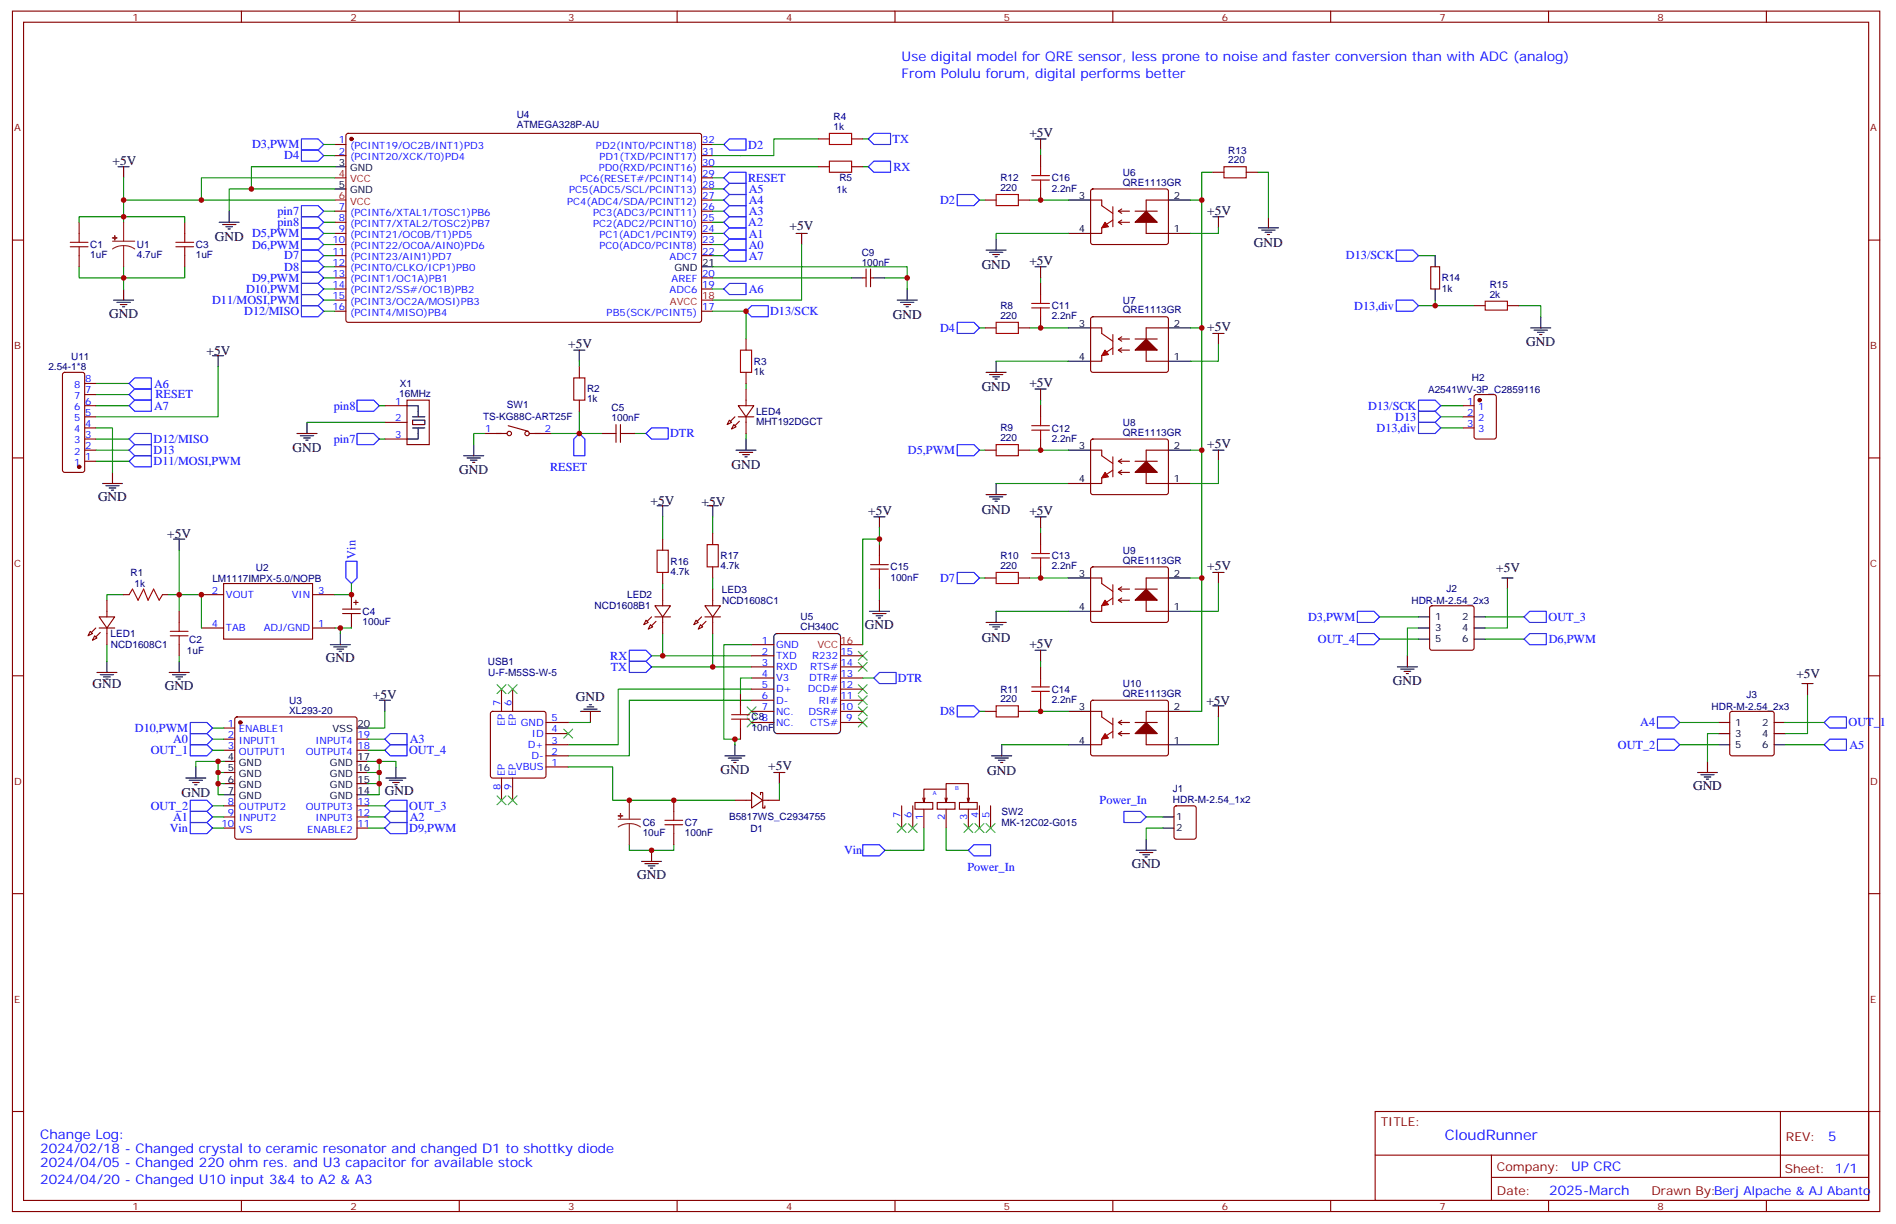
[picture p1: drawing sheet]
<svg xmlns="http://www.w3.org/2000/svg" width="602mm" height="388mm" viewBox="0 0 602 388" stroke-linecap="round" stroke-linejoin="round" font-family="sans-serif">
<g fill="none" stroke="#870000" stroke-width=".35">
<path d="M4 3.5h592.6v381h-592.6zM7.5 7.1h585.6v373.9h-585.6zM76.6 3.5v3.6M145.8 3.5v3.6M214.9 3.5v3.6M284.1 3.5v3.6M353.2 3.5v3.6M422.3 3.5v3.6M491.5 3.5v3.6M560.6 3.5v3.6M106.3 45.9h3.5M106.3 49.4h3.5"/>
<path d="M110 42.5l.5-.2 111.7 .1 .5 .6-.1 58.9-.6 .4-111.8-.1-.4-.6v-58.6zM222.7 45.9h3.5M222.7 49.4h3.5M222.7 60h3.5M222.7 56.4h3.5M222.7 52.9h3.5M259.7 52.9h3.5M259.7 44.1h3.5M270.3 52.9h3.5M270.3 44.1h3.5M330.3 49.4v3.5M330.3 60v3.5"/>
<path d="M385 54.7h3.5M395.5 54.7h3.6M4 76.2h3.5M25.1 70.6v3.5M58.6 70.6v3.5M106.3 67h3.5M106.3 70.6h3.5M106.3 74.1h3.5M106.3 77.6h3.5M222.7 67h3.5M222.7 70.6h3.5M222.7 74.1h3.5"/>
<path d="M222.7 77.6h3.5M222.7 63.5h3.5M312.6 63.5h3.6M323.2 63.5h3.5M346.1 63.5h3.6v1.8M346.4 60.2l.5-.2h23.2l.5 .2 .2 .5v16.5l-.7 .4-23.5-.1-.5-.6v-16.2zM349.7 72.3v1.8h-3.6M355 67h3.5M355 70.6h3.5M355 70.6l1 .7M355 67l1 .7M356 69.8l-1 .8"/>
<path d="M356 66.3l-1 .7M360.3 67h7M370.8 63.5h-7v10.6h7M593.1 76.2h3.5M25.1 81.1v3.6M58.6 81.1v3.6M106.3 81.1h3.5M106.3 84.7h3.5M106.3 88.2h3.5M106.3 91.7h3.5M106.3 95.2h3.5M106.3 98.8h3.5"/>
<path d="M222.7 81.1h3.5M222.7 88.2h3.5M222.7 91.7h3.5M222.7 98.8h3.5M273.8 88.2h1.1M274.9 85.4v5.6M276.3 88.2h1.1M276.3 85.4v5.6M330.3 90v3.5M454.1 84.7h2.8v7h-2.8zM467.9 97h3.5M478.4 97h3.6"/>
<path d="M20.1 118.4l.4-.2h5.7l.5 .2 .2 .5v30.3l-.3 .5-.4 .2h-5.7l-.5-.2-.2-.5v-30.3zM183.9 116.4v3.5M236.8 107.6v3.5M236.8 118.2v3.5M312.6 104.1h3.6M323.2 104.1h3.5M330.3 100.5v3.6M346.1 104.1h3.6v1.7M346.4 100.7l.5-.2h23.2l.5 .2 .2 .5v16.5l-.7 .5-23.5-.1-.5-.6v-16.3zM349.7 112.9v1.8h-3.6M355 107.6h3.5M355 111.1h3.5"/>
<path d="M355 111.1l1 .7M355 107.6l1 .7M356 110.4l-1 .7M356 106.9l-1 .7M360.3 107.6h7M370.8 104.1h-7v10.6h7M26.9 132.3h3.5M26.9 128.8h3.5M26.9 139.3h3.5M26.9 135.8h3.5M26.9 125.2h3.5M26.9 121.7h3.5"/>
<path d="M122.1 128.8h7.1M122.1 134.1h7.1M122.1 139.3h7.1M129.2 127h7v14.1h-7zM153.9 137.6h7M161.3 135.1l6.3 1.8M168 137.6h7M183.9 127v3.5M194.5 137.6h1M195.5 134.8v5.6M196.9 137.6h1.1M196.9 134.8v5.6"/>
<path d="M231.5 133.3l.7 .8-1.4 .7zM232.9 134.8l.7 .7-1.4 .7zM234.3 128.8h5l-2.5 3.5zM234.3 132.3h5M236.8 123.5v5.3M236.8 132.3v5.3M330.3 128.8v3.5M330.3 139.3v3.6M346.4 139.6l.5-.3h23.2l.5 .3 .2 .5v16.5l-.7 .4-23.5-.1-.5-.6v-16.2zM464.3 132.3h3.6M464.3 128.8h3.6M464.3 135.8h3.6"/>
<path d="M468.1 125.4l.5-.2h5.6l.7 .5v12.9l-.5 .7h-5.8l-.7-.4v-13zM4 145.3h3.5M26.9 146.4h3.5M26.9 142.9h3.5M312.6 142.9h3.6M323.2 142.9h3.5M346.1 142.9h3.6v1.7M349.7 151.7v1.8h-3.6M355 146.4h3.5M355 149.9h3.5M355 149.9l1 .7M355 146.4l1 .7"/>
<path d="M356 149.2l-1 .7M356 145.7l-1 .7M360.3 146.4h7M370.8 142.9h-7v10.6h7M593.1 145.3h3.5M210.3 171.1v3.5M226.2 169.3v3.6M226.2 179.9v3.5M279.1 172.9v3.5M330.3 169.3v3.6M330.3 179.9v3.5M31.5 195.8h4.9l-2.5 3.5z"/>
<path d="M31.5 199.3h4.9M33.9 190.5v5.3M33.9 199.3v5.3M39.2 188.7h1.8M51.6 188.7h1.7M56.9 194v3.6M63.9 199.3h7.1M63.9 188.7h7.1M71 185.2h28.2v17.6h-28.2zM99.2 199.3h7.1M99.2 188.7h7.1M108.7 193.3h5.7"/>
<path d="M108.7 194.7h5.7M111.5 192.3v1M111.5 194.7v1.1M112.3 191.2h1.4M113 190.5v1.4M205 196.8l.7 .8-1.4 .7zM206.4 198.3l.8 .7-1.5 .7zM207.9 192.3h4.9l-2.5 3.5zM207.9 195.8h4.9M210.3 181.7v3.5M210.3 187v5.3M210.3 195.8v5.3"/>
<path d="M220.9 196.8l.7 .8-1.4 .7zM222.3 198.3l.7 .7-1.4 .7zM223.7 192.3h5l-2.5 3.5zM223.7 195.8h5M226.2 187v5.3M226.2 195.8v5.3M279.1 183.4v3.6M312.6 183.4h3.6M323.2 183.4h3.5M346.1 183.4h3.6v1.8M346.4 180.1l.5-.2h23.2l.5 .2 .2 .5v16.5l-.7 .5-23.5-.1-.5-.7v-16.2zM349.7 192.3v1.7h-3.6"/>
<path d="M355 187h3.5M355 190.5h3.5M355 190.5l1 .7M355 187l1 .7M356 189.8l-1 .7M356 186.3l-1 .7M360.3 187h7M370.8 183.4h-7v10.6h7M454 192.5l.4-.2h12.7l.5 .2 .3 .5v12.7l-.3 .5-.5 .2h-12.7l-.5-.3-.2-.4v-12.7zM4 214.5h3.5M28.6 200.4l.8 .7-1.5 .7zM30.1 201.8l.7 .7-1.4 .7z"/>
<path d="M56.9 204.6v3.5M159.2 218.7v7.1M162.7 218.7v7.1M238.5 208.1h7.1M238.5 211.7h7.1M238.5 215.2h7.1M238.5 218.7h7.1M238.5 204.6h7.1M266.8 208.1h7M266.8 211.7h7M266.8 215.2h7M266.8 218.7h7"/>
<path d="M330.3 211.7v3.5M593.1 214.5h3.5M71 231.1h3.5M71 234.6h3.5M71 238.1h3.5M74.7 227.7l.5-.2h37.4l.5 .2 .2 .5v37.4l-.2 .5-.5 .2h-37.4l-.5-.2-.2-.5v-37.4zM113.3 234.6h3.5M113.3 238.1h3.5M155.9 226l.5-.2h16.2l.5 .2 .2 .5v19.7l-.2 .5-.5 .2h-16.2l-.5-.2-.3-.5v-19.7zM173.3 229.3h7M173.3 236.4h7M173.3 232.8h7"/>
<path d="M173.3 239.9h7M235 220.5v3.5M235 231.1v3.5M238.5 229.3h7.1M238.5 225.8h7.1M238.5 222.2h7.1M266.8 229.3h7M266.8 225.8h7M266.8 222.2h7M312.6 225.8h3.6M323.2 225.8h3.5M330.3 222.2v3.6"/>
<path d="M346.1 225.8h3.6v1.7M346.4 222.5l.5-.3h23.2l.5 .3 .2 .5v16.5l-.7 .4-23.5-.1-.5-.6v-16.2zM349.7 234.6v1.8h-3.6M355 229.3h3.5M355 232.8h3.5M355 232.8l1 .7M355 229.3l1 .7M356 232.1l-1 .7M356 228.6l-1 .7M360.3 229.3h7M370.8 225.8h-7v10.6h7M549.2 226l.5-.2h12.7l.5 .2 .2 .5v12.7l-.2 .5-.5 .2h-12.7l-.5-.2-.2-.5v-12.7z"/>
<path d="M71 255.8h3.5M71 259.3h3.5M113.3 255.8h3.5M113.3 259.3h3.5M159.2 246.9v7.1M162.7 246.9v7.1M173.3 243.4h7M213.9 254v3.5M233.3 254h5.2M238.5 251.5l3.6 2.5-3.6 2.5zM241.4 252.2v-.7h.7v5h.7v-.7M242.1 254h5.3"/>
<path d="M286.2 255.8v7M289.7 255.8v7M290.4 254.7h5.7v2.1h-5.7zM292.9 253.3l.3 1.4M293.2 256.8v6M297.5 254.7h5.6v2.1h-5.6zM299.9 253.3l.4 1.4M300.3 250.5h-7.1v4.2l.4-1.4M300.3 256.8v6M300.6 253.3l-.3 1.4v-6h7v6M304.5 254.7h5.7v2.1h-5.7zM307 253.3l.3 1.4"/>
<path d="M307.3 256.8v6M307.7 253.3l-.4 1.4M310.9 255.8v7M314.4 255.8v7M372.8 256l.5-.2h5.7l.6 .4 .1 9.4-.5 .7h-5.9l-.6-.4-.1-9.4zM71 262.8h3.5M113.3 262.8h3.5M213.9 264.6v3.5M4 283.6h3.5M593.1 283.6h3.5M4 352.8h3.5M436.5 352.8h156.6v28.2h-156.6z"/>
<path d="M565.1 352.8v20.9M593.1 352.8h3.5M436.5 366.6h156.5M473.4 373.7h119.6M473.4 366.6v14.1M76.6 381v3.5M145.8 381v3.5M214.9 381v3.5M284.1 381v3.5M353.2 381v3.5M422.3 381v3.5M491.5 381v3.5"/>
<path d="M560.6 381v3.5"/>
<circle cx="161.6" cy="137.6" r=".71"/>
<circle cx="167.3" cy="137.6" r=".71"/>
</g>
<g fill="#870000" stroke="#870000" stroke-width=".35">
<path d="M363.8 67l3.5 3.6h-7z"/>
<path d="M363.8 107.6l3.5 3.5h-7z"/>
<path d="M363.8 146.4l3.5 3.5h-7z"/>
<path d="M363.8 187l3.5 3.5h-7z"/>
<path d="M363.8 229.3l3.5 3.5h-7z"/>
<path d="M233.3 135.1l1.4-1.4z"/>
<path d="M233.3 132.3l-1.5 1.4z"/>
<path d="M30.4 199.3l-1.4 1.4z"/>
<path d="M31.8 200.7l-1.4 1.4z"/>
<path d="M222.7 195.8l-1.4 1.4z"/>
<path d="M224.1 197.2l-1.4 1.4z"/>
<path d="M208.2 197.2l-1.4 1.4z"/>
<path d="M206.8 195.8l-1.4 1.4z"/>
<circle cx="76.3" cy="229.3" r=".53"/>
<circle cx="111.5" cy="44.1" r=".53"/>
<circle cx="469.6" cy="127" r=".53"/>
<circle cx="25.1" cy="148.2" r=".53"/>
</g>
<g fill="none" stroke="#000" stroke-width=".35">
<path d="M37.5 52.9h3.5M39.2 52.9v3.5M106.3 52.9h3.5M106.3 60h3.5M328.5 44.1h3.5M330.3 44.1v3.5M69.6 70.6h6.3M70.6 71.3h4.3M71.7 72h2.1M72.4 72.7h.7M72.7 67v3.6M252.7 74.1h3.5"/>
<path d="M254.4 74.1v3.5M313 79.4h6.3M316.2 75.8v3.6M339.1 74.1h7M339.1 63.5h7M370.8 74.1h7.1M370.8 63.5h7.1M385 68.8h3.5M386.7 68.8v3.5M399.4 72.3h6.4M400.5 73h4.2M401.5 73.7h2.1"/>
<path d="M402.2 74.4h.7M402.6 68.8v3.5M36.1 95.2h6.3M37.1 96h4.2M38.2 96.7h2.1M38.9 97.4h.7M39.2 91.7v3.5M222.7 84.7h3.5M270.3 88.2h3.5M277.4 88.2h3.5M284.8 95.2h6.3M285.8 96h4.3"/>
<path d="M286.9 96.7h2.1M287.6 97.4h.7M287.9 91.7v3.5M314 80.1h4.3M315.1 80.8h2.1M315.8 81.5h.7M328.5 84.7h3.5M330.3 84.7v3.5M455.5 81.1v3.6M455.5 91.7v3.5M67.5 112.9h3.5M69.2 112.9v3.5"/>
<path d="M182.1 111.1h3.5M183.9 111.1v3.6M313 118.2h6.3M314 118.9h4.3M315.1 119.6h2.1M316.2 114.7v3.5M339.1 114.7h7M339.1 104.1h7M370.8 114.7h7.1M370.8 104.1h7.1M385 105.8h3.5M386.7 105.8v3.6"/>
<path d="M485.8 104.1h6.4M486.9 104.8h4.2M488 105.5h2.1M488.7 106.2h.7M489 100.5v3.6M94.3 137.6h6.3M95.3 138.3h4.3M96.4 139h2.1M97.1 139.7h.7M97.4 134.1v3.5M129.2 128.8h3.5v3.5M131 133.3h3.8v1.5h-3.8z"/>
<path d="M131 135.8h3.8M131 132.3h3.8M132.7 135.8v3.5h-3.5M190.9 137.6h3.6M198 137.6h3.5M236.8 139.3v3.6M315.8 120.3h.7M328.5 123.5h3.5M330.3 123.5v3.5M32.5 153.5h6.4M33.6 154.2h4.2M34.6 154.9h2.2"/>
<path d="M35.3 155.6h.8M35.7 149.9v3.6M147.2 144.6h6.3M148.2 145.3h4.3M149.3 146h2.1M150 146.8h.7M150.4 141.1v3.5M233.6 142.9h6.4M234.7 143.6h4.2M235.7 144.3h2.1M236.4 145h.7M313 157h6.3"/>
<path d="M314 157.7h4.3M315.1 158.4h2.1M315.8 159.1h.7M316.2 153.5v3.5M339.1 142.9h7M339.1 153.5h7M370.8 142.9h7.1M370.8 153.5h7.1M385 142.9h3.5M386.7 142.9v3.5M55.1 171.1h3.5M56.9 171.1v3.5"/>
<path d="M208.6 160.5h3.5M210.3 160.5v3.5M224.4 160.5h3.6M226.2 160.5v3.5M277.4 164h3.5M279.1 164v3.6M328.5 164h3.5M330.3 164v3.6M111.5 188.7v3.6M111.5 195.8v3.5M275.9 194h6.4M277 194.7h4.2"/>
<path d="M278.1 195.4h2.1M278.8 196.1h.7M279.1 190.5v3.5M313 197.6h6.3M314 198.3h4.3M315.1 199h2.1M315.8 199.7h.7M316.2 194v3.6M339.1 194h7M339.1 183.4h7M370.8 194h7.1M370.8 183.4h7.1"/>
<path d="M385 181.7h3.5M386.7 181.7v3.5M450.2 195.8h3.5M450.2 199.3h3.5M467.9 195.8h3.5M467.9 199.3h3.5M476.7 183.4h3.5M478.4 183.4v3.6M30.8 213.4h6.3M31.8 214.1h4.3M32.9 214.8h2.1M33.6 215.5h.7"/>
<path d="M33.9 209.9v3.5M53.7 213.4h6.3M54.8 214.1h4.2M55.8 214.8h2.1M56.5 215.5h.7M56.9 209.9v3.5M104.8 204.6h6.4M105.9 205.3h4.2M107 206h2.1M107.7 206.7h.7M108 201.1v3.5M245.8 201.5l.9-.4h19l.9 .4 .2 .6v29.7l-.5 .8-.6 .2h-19l-.9-.4-.2-.6v-29.7z"/>
<path d="M328.5 206.4h3.5M330.3 206.4v3.5M443.5 211.7h6.4M444.6 212.4h4.2M445.6 213.1h2.1M446.3 213.8h.7M446.7 208.1v3.6M450.2 202.8h3.5M467.9 202.8h3.5M571.9 217h3.6M573.7 217v3.5M113.3 231.1h3.5"/>
<path d="M120.4 222.2h3.5M122.1 222.2v3.6M184.2 225.8h6.4M185.3 225.1h4.2M186.3 224.4h2.2M187 223.7h.7M187.4 225.8v3.5M230.1 239.9h6.3M233.3 236.4v3.5M314.7 239.9h6.4M317.9 236.4v3.5M339.1 236.4h7"/>
<path d="M339.1 225.8h7M370.8 236.4h7.1M370.8 225.8h7.1M385 224h3.5M386.7 224v3.5M545.5 236.4h3.5M545.5 229.3h3.5M545.5 232.8h3.5M563.1 236.4h3.5M563.1 229.3h3.5M563.1 232.8h3.5M59 246.9h6.3"/>
<path d="M60 247.6h4.3M61.1 248.4h2.1M61.8 249.1h.7M62.2 243.4v3.5M71 241.7h3.5M71 245.2h3.5M71 248.7h3.5M71 252.2h3.5M113.3 241.7h3.5M113.3 245.2h3.5M113.3 248.7h3.5M113.3 252.2h3.5"/>
<path d="M122.5 246.9h6.3M123.5 247.6h4.3M124.6 248.4h2.1M125.3 249.1h.7M125.7 243.4v3.5M231.1 240.6h4.3M232.2 241.3h2.1M232.9 242h.7M245.6 245.2h3.5M247.4 245.2v3.5M315.8 240.6h4.2M316.9 241.3h2.1"/>
<path d="M317.6 242h.7M369.1 259.3h3.5M538.8 245.2h6.3M539.8 245.9h4.3M540.9 246.6h2.1M541.6 247.3h.7M541.9 241.7v3.5M203.6 273.4h6.4M204.7 274.1h4.2M205.7 274.8h2.2M206.4 275.5h.8M206.8 269.9v3.5"/>
<path d="M360.6 269.9h6.4M361.7 270.6h4.2M362.7 271.3h2.1M363.4 272h.7M363.8 266.3v3.6M369.1 262.8h3.5"/>
</g>
<path d="M106.3 56.4h3.5M106.3 63.5h3.5M222.7 95.2h3.5M266.8 204.6h7" fill="none" stroke="#f00" stroke-width=".35"/>
<g fill="#a10000" stroke="#a10000" stroke-width=".35">
<path d="M350.7 70.6l1.1 1.4-2.1 .3z"/>
<path d="M350.7 111.1l1.1 1.4-2.1 .4z"/>
<path d="M350.7 149.9l1.1 1.4-2.1 .4z"/>
<path d="M350.7 190.5l1.1 1.4-2.1 .4z"/>
<path d="M350.7 232.8l1.1 1.4-2.1 .4z"/>
</g>
<g fill="none" stroke="#a10000" stroke-width=".35">
<path d="M263.2 42.3h7.1v3.6h-7.1zM263.2 51.2h7.1v3.5h-7.1zM327.4 57.1h5.7M327.4 55.7h5.7M330.3 52.9v2.8M330.3 57.1v2.9M388.5 52.9h7v3.5h-7zM22.3 76.9h5.6M22.3 78.3h5.6M25.1 74.1v2.8M25.1 78.3v2.8M55.8 76.9h5.7"/>
<path d="M55.8 78.3h5.7M58.6 74.1v2.8M58.6 78.3v2.8M316.2 61.7h7v3.6h-7zM349.7 65.3l3.5 2.4M353.2 65.6v6.4M353.2 69.8l-2.1 1.5M327.4 97.7h5.7M327.4 96.3h5.7M330.3 93.5v2.8M330.3 97.7v2.8M471.4 95.6h7v2.8h-7z"/>
<path d="M182.1 119.9h3.5v7.1h-3.5zM235 111.1h3.5v7.1h-3.5zM316.2 102.3h7v3.5h-7zM349.7 105.8l3.5 2.5M353.2 106.2v6.3M353.2 110.4l-2.1 1.4M327.4 136.5h5.7M327.4 135.1h5.7M330.3 132.3v2.8M330.3 136.5v2.8M316.2 141.1h7v3.5h-7zM349.7 144.6l3.5 2.5"/>
<path d="M353.2 145v6.3M353.2 149.2l-2.1 1.4M208.6 174.6h3.5v7.1h-3.5zM224.4 172.9h3.6v7h-3.6zM276.3 179.2h5.6M279.1 176.4v2.8M327.4 177.1h5.7M327.4 175.7h5.7M330.3 172.9v2.8M330.3 177.1v2.8M41 188.7l1.1-1.7 1.7 3.5 1.8-3.5 1.4 3.5 1.8-3.5 1.7 3.5 1.1-1.8M56.9 197.6v2.8"/>
<path d="M276.3 180.6h5.6M279.1 180.6v2.8M316.2 181.7h7v3.5h-7zM349.7 185.2l3.5 2.5M353.2 185.6v6.3M353.2 189.8l-2.1 1.4M54 200.4h5.7M54 201.8h5.7M56.9 201.8v2.8M327.4 219.4h5.7M327.4 218h5.7M330.3 215.2v2.8"/>
<path d="M330.3 219.4v2.8M232.2 228.2h5.6M232.2 226.8h5.6M235 224v2.8M235 228.2v2.9M316.2 224h7v3.5h-7zM349.7 227.5l3.5 2.5M353.2 227.9v6.3M353.2 232.1l-2.1 1.4M213.9 257.5v2.8M211 261.8h5.7M211 260.3h5.7"/>
<path d="M213.9 261.8v2.8"/>
</g>
<g fill="none" stroke="#008700" stroke-width=".35">
<path d="M39.2 56.4v14.2M102.7 45.9h3.6M102.7 49.4h3.6M106.3 56.4h-42.4v7.1M106.3 60h-33.6v7M106.3 52.9h-26.5v7.1M226.2 52.9h33.5M226.2 45.9h3.5M226.2 56.4h3.5M226.2 60h3.5M259.7 44.1h-14.1v5.3h-19.4M273.8 52.9h1.8"/>
<path d="M273.8 44.1h1.8M330.3 47.6v1.8M385 54.7h-3.6v8.8h-3.5M399.1 54.7h3.5v14.1M25.1 70.6v-1.8h33.5v1.8M39.2 63.5h67.1M102.7 67h3.6M102.7 70.6h3.6M102.7 74.1h3.6M102.7 77.6h3.6M226.2 63.5h3.5M226.2 67h3.5"/>
<path d="M226.2 70.6h3.5M226.2 74.1h3.5M226.2 77.6h3.5M254.4 77.6v17.6h-28.2M310.9 63.5h1.7M326.7 63.5h12.4M339.1 74.1h-22.9v1.7M381.4 63.5v40.6h-3.5M386.7 72.3v1.8h-8.8M25.1 84.7v3.5h33.5v-3.5M39.2 84.7v7M102.7 81.1h3.6"/>
<path d="M102.7 84.7h3.6M102.7 88.2h3.6M102.7 91.7h3.6M102.7 95.2h3.6M102.7 98.8h3.6M226.2 84.7h61.7v3.5M226.2 98.8h10.6v8.8M226.2 81.1h3.5M226.2 88.2h44.1M226.2 91.7h3.5M280.9 88.2h7v3.5M330.3 88.2v1.8"/>
<path d="M450.2 81.1h5.3M450.2 97h5.3M455.5 95.2v1.8h12.4M482 97h7v3.5M69.2 116.4v15.9h-38.8M183.9 114.7v1.7M310.9 104.1h1.7M316.2 114.7h22.9M326.7 104.1h12.4M381.4 104.1v38.8h-3.5M386.7 109.4v5.3h-8.8M30.4 135.8h5.3v14.1"/>
<path d="M30.4 121.7h10.6M30.4 128.8h10.6M30.4 139.3h10.6M30.4 125.2h10.6M97.4 134.1h24.7M120.4 128.8h1.7M120.4 139.3h1.7M153.9 137.6h-3.5v3.5M183.9 137.6h7M183.9 130.5v7.1h-8.9M201.5 137.6h3.5M236.8 121.7v1.8"/>
<path d="M236.8 137.6v1.7M330.3 127v1.8M457.3 128.8h7M457.3 135.8h7M457.3 132.3h7M30.4 142.9h10.6M30.4 146.4h10.6M310.9 142.9h1.7M316.2 153.5h22.9M326.7 142.9h12.4M381.4 142.9v40.5h-3.5M386.7 146.4v7.1h-8.8"/>
<path d="M56.9 174.6v19.4M210.3 164v7.1M226.2 164v5.3M279.1 171.1h-5.3v33.5M279.1 167.6v5.3M330.3 167.6v1.7M39.2 188.7h-5.3v1.8M53.3 188.7h10.6v10.6M106.3 199.3h1.7v1.8M108 199.3h3.5M111.5 185.2v3.5h-5.2M210.3 185.2v1.8"/>
<path d="M226.2 183.4v3.6M279.1 187v3.5M310.9 183.4h1.7M316.2 194h22.9M326.7 183.4h12.4M381.4 183.4v42.4h-3.5M386.7 185.2v8.8h-8.8M437.9 195.8h12.3M450.2 199.3h-3.5v8.8M471.4 195.8h12.3M478.4 187v12.3h-7M33.9 204.6v5.3"/>
<path d="M56.9 208.1v1.8M206.8 211.7h31.7M206.8 208.1h31.7M210.3 201.1v7M226.2 201.1v10.6M238.5 218.7h-42.3v17.7h-15.9M238.5 204.6h-8.8v30h3.6M238.5 215.2h-3.5v5.3M273.8 215.2h3.6M330.3 209.9v1.8M437.9 202.8h12.3M471.4 202.8h12.3"/>
<path d="M67.5 231.1h3.5M67.5 234.6h3.5M67.5 238.1h3.5M116.8 234.6h5.3M116.8 238.1h5.3M122.1 225.8v5.3h-5.3M180.3 229.3h7.1M235 234.6h-1.7v1.8M238.5 222.2h-38.8v17.7h-19.4M310.9 225.8h1.7M317.9 236.4h21.2M326.7 225.8h12.4"/>
<path d="M386.7 227.5v8.9h-8.8M533.1 236.4h12.4M533.1 229.3h12.4M545.5 232.8h-3.6v8.9M566.6 236.4h12.4M566.6 229.3h12.4M573.7 220.5v12.3h-7.1M67.5 259.3h3.5M67.5 255.8h3.5M69.2 241.7h-7v1.7M69.2 248.7h1.8M69.2 245.2h1.8"/>
<path d="M71 241.7h-1.8v10.5h1.8M116.8 241.7h3.6v10.5h-3.6M116.8 259.3h5.3M116.8 255.8h5.3M116.8 248.7h3.6M116.8 245.2h3.6M120.4 241.7h5.3v1.7M180.3 243.4h14.2v10.6h38.8M247.4 248.7v5.3M363.8 259.3h5.3M67.5 262.8h3.5M116.8 262.8h5.3"/>
<path d="M199.7 268.1v1.8h14.2v-1.8M293.2 262.8v7.1h-12.3M300.3 262.8v7.1h7M369.1 262.8h-5.3v3.5"/>
</g>
<g fill="none" stroke="#00f" stroke-width=".35">
<path d="M95.7 44.1h5.3l1.7 1.8-1.7 1.7h-5.3zM95.7 47.6h5.3l1.7 1.8-1.7 1.8h-5.3zM229.7 45.9l1.8-1.8h5.3v3.5h-5.3zM229.7 56.4l1.8-1.7h5.3v3.5h-5.3zM229.7 60l1.8-1.8h5.3v3.5h-5.3zM275.6 52.9l1.8-1.7h5.2v3.5h-5.2zM277.4 42.3h5.2v3.6h-5.2l-1.8-1.8zM95.7 72.3h5.3l1.7 1.8-1.7 1.7h-5.3zM95.7 75.8h5.3l1.7 1.8-1.7 1.8h-5.3zM95.7 79.4h5.3l1.7 1.7-1.7 1.8h-5.3zM95.7 65.3h5.3l1.7 1.7-1.7 1.8h-5.3zM95.7 68.8h5.3l1.7 1.8-1.7 1.7h-5.3z"/>
<path d="M229.7 67l1.8-1.7h5.3v3.5h-5.3zM229.7 74.1l1.8-1.8h5.3v3.5h-5.3zM231.5 61.7h5.3v3.6h-5.3l-1.8-1.8zM231.5 68.8h5.3v3.5h-5.3l-1.8-1.7zM231.5 75.8h5.3v3.6h-5.3l-1.8-1.8zM303.8 61.7h5.3l1.8 1.8-1.8 1.8h-5.3zM443.2 79.4h5.3l1.7 1.7-1.7 1.8h-5.3zM95.7 82.9h5.3l1.7 1.8-1.7 1.7h-5.3zM95.7 86.4h5.3l1.7 1.8-1.7 1.8h-5.3zM95.7 90h5.3l1.7 1.7-1.7 1.8h-5.3zM95.7 93.5h5.3l1.7 1.7-1.7 1.8h-5.3zM95.7 97h5.3l1.7 1.8-1.7 1.7h-5.3z"/>
<path d="M229.7 81.1l1.8-1.7h5.3v3.5h-5.3zM229.7 91.7l1.8-1.7h5.3v3.5h-5.3zM238.5 97h5.3v3.5h-5.3l-1.7-1.7zM443.2 95.2h5.3l1.7 1.8-1.7 1.8h-5.3zM42.8 119.9h5.2v3.6h-5.2l-1.8-1.8zM303.8 102.3h5.3l1.8 1.8-1.8 1.7h-5.3zM41 139.3l1.8-1.7h5.2v3.5h-5.2zM41 128.8l1.8-1.8h5.2v3.5h-5.2zM42.8 123.5h5.2v3.5h-5.2l-1.8-1.8zM113.3 137.6h5.3l1.8 1.7-1.8 1.8h-5.3zM113.3 127h5.3l1.8 1.8-1.8 1.7h-5.3zM183.9 137.6l1.7 1.7v5.3h-3.5v-5.3z"/>
<path d="M205 137.6l1.8-1.8h5.3v3.5h-5.3zM450.2 134.1h5.3l1.8 1.7-1.8 1.8h-5.3zM450.2 130.5h5.3l1.8 1.8-1.8 1.8h-5.3zM450.2 127h5.3l1.8 1.8-1.8 1.7h-5.3zM41 146.4l1.8-1.8h5.2v3.6h-5.2zM41 142.9l1.8-1.8h5.2v3.5h-5.2zM303.8 141.1h5.3l1.8 1.8-1.8 1.7h-5.3zM109.8 178.2h3.5v5.2l-1.8 1.8-1.7-1.8zM303.8 181.7h5.3l1.8 1.7-1.8 1.8h-5.3zM430.8 194h5.3l1.8 1.8-1.8 1.8h-5.3zM483.7 195.8l1.8-1.8h5.3v3.6h-5.3zM199.7 206.4h5.3l1.8 1.7-1.8 1.8h-5.3z"/>
<path d="M199.7 209.9h5.3l1.8 1.8-1.8 1.7h-5.3zM277.4 215.2l1.7-1.8h5.3v3.6h-5.3zM430.8 201.1h5.3l1.8 1.7-1.8 1.8h-5.3zM485.5 201.1h5.3v3.5h-5.3l-1.8-1.8zM60.4 236.4h5.3l1.8 1.7-1.8 1.8h-5.3zM60.4 232.8h5.3l1.8 1.8-1.8 1.8h-5.3zM60.4 229.3h5.3l1.8 1.8-1.8 1.7h-5.3zM122.1 238.1l1.8-1.7h5.3v3.5h-5.3zM122.1 234.6l1.8-1.8h5.3v3.6h-5.3zM303.8 224h5.3l1.8 1.8-1.8 1.7h-5.3zM526.1 234.6h5.3l1.7 1.8-1.7 1.7h-5.3zM526.1 227.5h5.3l1.7 1.8-1.7 1.8h-5.3z"/>
<path d="M579 229.3l1.7-1.8h5.3v3.6h-5.3zM579 236.4l1.7-1.8h5.3v3.5h-5.3zM60.4 254h5.3l1.8 1.8-1.8 1.7h-5.3zM60.4 257.5h5.3l1.8 1.8-1.8 1.8h-5.3zM122.1 255.8l1.8-1.8h5.3v3.5h-5.3zM123.9 257.5h5.3v3.6h-5.3l-1.8-1.8zM356.7 257.5h5.3l1.8 1.8-1.8 1.8h-5.3zM60.4 261.1h5.3l1.8 1.7-1.8 1.8h-5.3zM122.1 262.8l1.8-1.7h5.3v3.5h-5.3zM273.8 268.1h5.3l1.8 1.8-1.8 1.7h-5.3zM307.3 269.9l1.8-1.8h5.3v3.5h-5.3z"/>
</g>
<path d="M35.7 76.6h7.1M39.2 78l-1.8 .2-1.7 .8M39.2 78l1.9 .2 1.7 .8M39.2 70.6v6M39.2 78v6.7M196.2 260h7.1M199.7 254v6M199.7 261.4l1.9 .2 1.7 .9M199.7 261.4l-1.8 .2-1.7 .9M199.7 261.4v6.7" fill="none" stroke="#8c2424" stroke-width=".35"/>
<g fill="#8c2424" stroke="#8c2424" stroke-width=".35">
<path d="M196.2 258.9l1.4 .1z"/>
<path d="M196.9 258.2l.1 1.4z"/>
<path d="M36.4 74.8v1.4z"/>
<path d="M35.7 75.5h1.4z"/>
</g>
<g fill="none" stroke="#3c3" stroke-width=".35">
<path d="M157.8 217.3l2.8 2.8M160.6 217.3l-2.8 2.8M161.3 217.3l2.8 2.8M164.1 217.3l-2.8 2.8M272.4 217.3l2.8 2.8M272.4 210.3l2.8 2.8M272.4 206.7l2.8 2.8M275.2 217.3l-2.8 2.8M275.2 210.3l-2.8 2.8M275.2 206.7l-2.8 2.8M178.9 231.4l2.9 2.8M181.8 231.4l-2.9 2.8"/>
<path d="M237.1 224.4l2.9 2.8M237.1 227.9l2.9 2.8M240 224.4l-2.9 2.8M240 227.9l-2.9 2.8M272.4 227.9l2.8 2.8M272.4 220.8l2.8 2.9M272.4 224.4l2.8 2.8M275.2 220.8l-2.8 2.9M275.2 224.4l-2.8 2.8M275.2 227.9l-2.8 2.8M157.8 252.6l2.8 2.8M160.6 252.6l-2.8 2.8"/>
<path d="M161.3 252.6l2.8 2.8M164.1 252.6l-2.8 2.8M284.8 261.4l2.8 2.8M287.6 261.4l-2.8 2.8M288.3 261.4l2.8 2.8M291.1 261.4l-2.8 2.8M305.9 261.4l2.9 2.8M308.8 261.4l-2.9 2.8M309.5 261.4l2.8 2.8M312.3 261.4l-2.8 2.8M313 261.4l2.8 2.8M315.8 261.4l-2.8 2.8"/>
</g>
<g fill="#c00">
<circle cx="39.2" cy="63.5" r=".88"/>
<circle cx="39.2" cy="88.2" r=".88"/>
<circle cx="79.8" cy="60" r=".88"/>
<circle cx="63.9" cy="63.5" r=".88"/>
<circle cx="69.2" cy="248.7" r=".88"/>
<circle cx="69.2" cy="245.2" r=".88"/>
<circle cx="69.2" cy="241.7" r=".88"/>
<circle cx="120.4" cy="245.2" r=".88"/>
<circle cx="120.4" cy="248.7" r=".88"/>
<circle cx="120.4" cy="241.7" r=".88"/>
<circle cx="226.2" cy="211.7" r=".88"/>
<circle cx="210.3" cy="208.1" r=".88"/>
<circle cx="206.8" cy="269.9" r=".88"/>
<circle cx="183.9" cy="137.6" r=".88"/>
<circle cx="63.9" cy="188.7" r=".88"/>
<circle cx="56.9" cy="188.7" r=".88"/>
<circle cx="108" cy="199.3" r=".88"/>
<circle cx="111.5" cy="188.7" r=".88"/>
<circle cx="381.4" cy="63.5" r=".88"/>
<circle cx="381.4" cy="104.1" r=".88"/>
<circle cx="381.4" cy="142.9" r=".88"/>
<circle cx="381.4" cy="183.4" r=".88"/>
<circle cx="39.2" cy="68.8" r=".88"/>
<circle cx="233.3" cy="234.6" r=".88"/>
<circle cx="199.7" cy="254" r=".88"/>
<circle cx="287.9" cy="88.2" r=".88"/>
<circle cx="236.8" cy="98.8" r=".88"/>
<circle cx="455.5" cy="97" r=".88"/>
<circle cx="330.3" cy="63.5" r=".88"/>
<circle cx="330.3" cy="104.1" r=".88"/>
<circle cx="330.3" cy="142.9" r=".88"/>
<circle cx="330.3" cy="183.4" r=".88"/>
<circle cx="330.3" cy="225.8" r=".88"/>
<circle cx="279.1" cy="171.1" r=".88"/>
<circle cx="213.9" cy="254" r=".88"/>
</g>
<text font-size="4.6" fill="#00f" x="458.5" y="361.8">CloudRunner</text>
<g font-size="4.2" fill="#00f">
<text x="286.2" y="19.4">Use digital model for QRE sensor, less prone to noise and faster conversion than with ADC (analog)</text>
<text x="286.2" y="24.7">From Polulu forum, digital performs better</text>
<text x="12.8" y="361.6">Change Log:</text>
<text x="12.8" y="365.8">2024/02/18 - Changed crystal to ceramic resonator and changed D1 to shottky diode</text>
<text x="580.3" y="362">5</text>
<text x="12.8" y="370.4">2024/04/05 - Changed 220 ohm res. and U3 capacitor for available stock</text>
<text x="498.6" y="371.6">UP CRC</text>
<text x="12.8" y="375.7">2024/04/20 - Changed U10 input 3&amp;4 to A2 &amp; A3</text>
<text x="491.7" y="379.4">2025-March</text>
</g>
<g font-size="4.2">
<text x="326.7" y="43.4">+5V</text>
<text x="35.7" y="52.2">+5V</text>
<text x="383.2" y="68.1">+5V</text>
<text x="68.2" y="76.6">GND</text>
<text x="250.6" y="73">+5V</text>
<text x="326.7" y="84">+5V</text>
<text x="398" y="78.4">GND</text>
<text x="311.6" y="85.4">GND</text>
<text x="34.6" y="100.9">GND</text>
<text x="283.4" y="101.2">GND</text>
<text x="383.2" y="105.1">+5V</text>
<text x="65.6" y="112.5">+5V</text>
<text x="180.3" y="110.4">+5V</text>
<text x="484.4" y="109.7">GND</text>
<text x="311.6" y="124.2">GND</text>
<text x="326.7" y="122.8">+5V</text>
<text x="92.9" y="143.6">GND</text>
<text x="383.2" y="142.2">+5V</text>
<text x="232.2" y="148.9">GND</text>
<text x="145.8" y="150.3">GND</text>
<text x="31.1" y="159.1">GND</text>
<text x="206.5" y="160.2">+5V</text>
<text x="222.7" y="160.5">+5V</text>
<text x="275.6" y="163.3">+5V</text>
<text x="311.6" y="163.1">GND</text>
<text x="326.7" y="163.3">+5V</text>
<text x="53.1" y="170.8">+5V</text>
<text x="383.2" y="181">+5V</text>
<text x="474.9" y="181.7">+5V</text>
<text x="274.5" y="199.7">GND</text>
<text x="311.6" y="203.6">GND</text>
<text x="326.7" y="205.7">+5V</text>
<text x="103.4" y="210.3">GND</text>
<text x="570.2" y="215.2">+5V</text>
<text x="29.4" y="218.4">GND</text>
<text x="52.3" y="219.1">GND</text>
<text x="118.3" y="221.9">+5V</text>
<text x="442.1" y="217.3">GND</text>
<text x="182.8" y="222.6">GND</text>
<text x="382.9" y="223.7">+5V</text>
<text x="228.7" y="245.5">GND</text>
<text x="243.8" y="244.5">+5V</text>
<text x="313.3" y="246">GND</text>
<text x="537.4" y="250.8">GND</text>
<text x="57.6" y="253">GND</text>
<text x="122.1" y="252.2">GND</text>
<text x="359.2" y="275.5">GND</text>
<text x="202.2" y="279">GND</text>
</g>
<g font-size="3.9" fill="#00f">
<text x="80" y="47.1">D3,PWM</text>
<text x="237.5" y="47.2">D2</text>
<text x="283.3" y="45.4">TX</text>
<text x="90.2" y="50.6">D4</text>
<text x="237.4" y="57.8">RESET</text>
<text x="283.6" y="54.2">RX</text>
<text x="237.6" y="61.3">A5</text>
<text x="237.6" y="64.9">A4</text>
<text x="298.4" y="64.7">D2</text>
<text x="88.1" y="68.3">pin7</text>
<text x="88.1" y="71.8">pin8</text>
<text x="237.5" y="71.8">A2</text>
<text x="237.6" y="68.4">A3</text>
<text x="80" y="75.4">D5,PWM</text>
<text x="237.6" y="75.4">A1</text>
<text x="80" y="78.9">D6,PWM</text>
<text x="90.2" y="82.3">D7</text>
<text x="237.6" y="79">A0</text>
<text x="237.6" y="82.5">A7</text>
<text x="427.2" y="82.3">D13/SCK</text>
<text x="80" y="89.5">D9,PWM</text>
<text x="90.2" y="85.9">D8</text>
<text x="78.1" y="93">D10,PWM</text>
<text x="237.6" y="93.1">A6</text>
<text x="67.3" y="96.5">D11/MOSI,PWM</text>
<text x="77.5" y="100">D12/MISO</text>
<text x="244.4" y="100">D13/SCK</text>
<text x="429.8" y="98.3">D13,div</text>
<text x="298.4" y="105.2">D4</text>
<text x="48.9" y="123.1">A6</text>
<text x="48.9" y="130.1">A7</text>
<text x="49.4" y="126.5">RESET</text>
<text x="105.9" y="130">pin8</text>
<text x="434.3" y="130">D13/SCK</text>
<text x="436.9" y="137.1">D13,div</text>
<text x="442.8" y="133.6">D13</text>
<text x="48.8" y="140.5">D12/MISO</text>
<text x="105.9" y="140.6">pin7</text>
<text x="212.7" y="138.8">DTR</text>
<text x="48.7" y="147.6">D11/MOSI,PWM</text>
<text x="48.8" y="144.1">D13</text>
<text x="174.6" y="149.4">RESET</text>
<text x="288.2" y="144">D5,PWM</text>
<text x="112.9" y="177.3" transform="rotate(-90 112.9 177.3)">Vin</text>
<text x="298.4" y="184.7">D7</text>
<text x="415.2" y="197">D3,PWM</text>
<text x="491.5" y="197.1">OUT_3</text>
<text x="193.7" y="209.4">RX</text>
<text x="418.3" y="204.1">OUT_4</text>
<text x="491.6" y="204.2">D6,PWM</text>
<text x="193.9" y="212.9">TX</text>
<text x="285" y="216.4">DTR</text>
<text x="298.4" y="227">D8</text>
<text x="42.8" y="232.3">D10,PWM</text>
<text x="520.6" y="230.5">A4</text>
<text x="586.7" y="230.6">OUT_1</text>
<text x="47.9" y="239.4">OUT_1</text>
<text x="55" y="235.9">A0</text>
<text x="129.8" y="239.3">OUT_4</text>
<text x="130.1" y="235.8">A3</text>
<text x="513.5" y="237.6">OUT_2</text>
<text x="587" y="237.7">A5</text>
<text x="47.9" y="257">OUT_2</text>
<text x="129.9" y="257">OUT_3</text>
<text x="349" y="255.3">Power_In</text>
<text x="55" y="260.6">A1</text>
<text x="130.1" y="260.5">A2</text>
<text x="53.9" y="264.1">Vin</text>
<text x="129.9" y="264">D9,PWM</text>
<text x="267.9" y="271.1">Vin</text>
<text x="307" y="276.5">Power_In</text>
</g>
<g font-size="3.9" fill="#800">
<text x="438.2" y="357.4">TITLE:</text>
<text x="566.9" y="362">REV:</text>
<text x="475.1" y="371.6">Company:</text>
<text x="566.5" y="372.2">Sheet: 1/1</text>
<text x="475.1" y="379.2">Date:</text>
<text x="524.2" y="379.3">Drawn By:Berj Alpache &amp; AJ Abanto</text>
</g>
<g font-size="3.2" fill="#800">
<text x="42.1" y="6.5">1</text>
<text x="111.2" y="6.5">2</text>
<text x="180.3" y="6.5">3</text>
<text x="249.5" y="6.5">4</text>
<text x="318.6" y="6.5">5</text>
<text x="387.8" y="6.5">6</text>
<text x="456.9" y="6.5">7</text>
<text x="526.1" y="6.5">8</text>
<text x="4.5" y="41.6">A</text>
<text x="593.6" y="41.6">A</text>
<text x="4.5" y="110.8">B</text>
<text x="593.6" y="110.8">B</text>
<text x="4.5" y="179.9">C</text>
<text x="593.6" y="179.9">C</text>
<text x="4.5" y="249.1">D</text>
<text x="593.6" y="249.1">D</text>
<text x="4.5" y="318.2">E</text>
<text x="593.6" y="318.2">E</text>
<text x="42.1" y="384">1</text>
<text x="111.2" y="384">2</text>
<text x="180.3" y="384">3</text>
<text x="249.5" y="384">4</text>
<text x="318.6" y="384">5</text>
<text x="387.8" y="384">6</text>
<text x="456.9" y="384">7</text>
<text x="526.1" y="384">8</text>
</g>
<g font-size="3.2" fill="#000080">
<text x="164" y="40.7">ATMEGA328P-AU</text>
<text x="164" y="37.3">U4</text>
<text x="264.6" y="41.3">1k</text>
<text x="264.6" y="38.1">R4</text>
<text x="389.8" y="51.9">220</text>
<text x="389.8" y="48.7">R13</text>
<text x="266.4" y="57.6">R5</text>
<text x="317.5" y="57.6">R12</text>
<text x="333.8" y="57.6">C16</text>
<text x="356.4" y="58.9">QRE1113GR</text>
<text x="356.4" y="55.8">U6</text>
<text x="265.5" y="61.1">1k</text>
<text x="317.5" y="60.7">220</text>
<text x="333.8" y="60.8">2.2nF</text>
<text x="28.6" y="82">1uF</text>
<text x="28.6" y="78.7">C1</text>
<text x="43.5" y="82">4.7uF</text>
<text x="43.5" y="78.7">U1</text>
<text x="62.2" y="82">1uF</text>
<text x="62.2" y="78.7">C3</text>
<text x="273.5" y="81.1">C9</text>
<text x="273.5" y="84.3">100nF</text>
<text x="457.6" y="89.3">R14</text>
<text x="457.6" y="92.6">1k</text>
<text x="472.8" y="94.5">2k</text>
<text x="472.8" y="91.4">R15</text>
<text x="317.5" y="101.2">220</text>
<text x="317.5" y="98.1">R8</text>
<text x="333.8" y="101.4">2.2nF</text>
<text x="333.8" y="98.1">C11</text>
<text x="356.4" y="99.5">QRE1113GR</text>
<text x="356.4" y="96.4">U7</text>
<text x="15.4" y="117.5">2.54-1*8</text>
<text x="22.6" y="114.2">U11</text>
<text x="239.3" y="118.9">1k</text>
<text x="239.3" y="115.7">R3</text>
<text x="126.7" y="125.9">16MHz</text>
<text x="126.9" y="122.8">X1</text>
<text x="186.3" y="124.5">R2</text>
<text x="453.2" y="124.6">A2541WV-3P_C2859116</text>
<text x="467.2" y="120.9">H2</text>
<text x="160.9" y="129.6">SW1</text>
<text x="186.3" y="127.7">1k</text>
<text x="194.1" y="130.5">C5</text>
<text x="240" y="131.7">LED4</text>
<text x="153.3" y="133.4">TS-KG88C-ART25F</text>
<text x="194.1" y="133.7">100nF</text>
<text x="240" y="134.9">MHT192DGCT</text>
<text x="317.5" y="136.9">R9</text>
<text x="333.8" y="137">C12</text>
<text x="356.4" y="135.2">U8</text>
<text x="317.5" y="140.1">220</text>
<text x="333.8" y="140.2">2.2nF</text>
<text x="356.4" y="138.3">QRE1113GR</text>
<text x="212.8" y="179.3">R16</text>
<text x="228.7" y="177.5">R17</text>
<text x="317.5" y="177.5">R10</text>
<text x="333.8" y="177.5">C13</text>
<text x="356.4" y="178.9">QRE1113GR</text>
<text x="356.4" y="175.7">U9</text>
<text x="41.4" y="182.8">R1</text>
<text x="67.4" y="184.6">LM1117IMPX-5.0/NOPB</text>
<text x="81.2" y="181.1">U2</text>
<text x="212.8" y="182.5">4.7k</text>
<text x="228.7" y="180.7">4.7k</text>
<text x="282.6" y="184.3">100nF</text>
<text x="282.6" y="181">C15</text>
<text x="317.5" y="180.6">220</text>
<text x="333.8" y="180.7">2.2nF</text>
<text x="42.7" y="186.3">1k</text>
<text x="199.1" y="189.9">LED2</text>
<text x="229.1" y="188.1">LED3</text>
<text x="229.2" y="191.6">NCD1608C1</text>
<text x="448" y="191.7">HDR-M-2.54_2x3</text>
<text x="459.1" y="188">J2</text>
<text x="115.1" y="195.2">C4</text>
<text x="188.7" y="193.4">NCD1608B1</text>
<text x="254.1" y="196.7">U5</text>
<text x="35.1" y="202.3">LED1</text>
<text x="115.1" y="198.3">100uF</text>
<text x="254.1" y="199.8">CH340C</text>
<text x="35.2" y="205.8">NCD1608C1</text>
<text x="59.3" y="207.5">1uF</text>
<text x="60.1" y="204">C2</text>
<text x="154.9" y="211">USB1</text>
<text x="154.9" y="214.5">U-F-M5SS-W-5</text>
<text x="317.5" y="219.8">R11</text>
<text x="333.8" y="219.9">C14</text>
<text x="356.4" y="221.2">QRE1113GR</text>
<text x="356.4" y="218.1">U10</text>
<text x="554.3" y="221.5">J3</text>
<text x="91.8" y="226.5">XL293-20</text>
<text x="91.8" y="223.3">U3</text>
<text x="317.5" y="223">220</text>
<text x="333.8" y="223.1">2.2nF</text>
<text x="543.2" y="225.2">HDR-M-2.54_2x3</text>
<text x="238.5" y="231.9">10nF</text>
<text x="238.5" y="228.7">C88</text>
<text x="372.3" y="251.5">J1</text>
<text x="372.3" y="254.7">HDR-M-2.54_1x2</text>
<text x="204" y="262.2">C6</text>
<text x="217.4" y="262.2">C7</text>
<text x="231.4" y="260.3">B5817WS_C2934755</text>
<text x="238.2" y="264">D1</text>
<text x="317.8" y="262.1">MK-12C02-G015</text>
<text x="317.9" y="258.6">SW2</text>
<text x="204" y="265.4">10uF</text>
<text x="217.4" y="265.4">100nF</text>
</g>
<g font-size="3.2" fill="#00f">
<text x="107.6" y="45.5">1</text>
<text x="111.1" y="47.3">(PCINT19/OC2B/INT1)PD3</text>
<text x="189.2" y="47.3">PD2(INT0/PCINT18)</text>
<text x="222.8" y="45.5">32</text>
<text x="107.6" y="49">2</text>
<text x="111.1" y="50.8">(PCINT20/XCK/T0)PD4</text>
<text x="190.3" y="50.8">PD1(TXD/PCINT17)</text>
<text x="222.8" y="52.6">30</text>
<text x="222.8" y="49">31</text>
<text x="184.1" y="57.9">PC6(RESET#/PCINT14)</text>
<text x="190" y="54.3">PD0(RXD/PCINT16)</text>
<text x="222.8" y="59.6">28</text>
<text x="222.8" y="56.1">29</text>
<text x="180" y="64.9">PC4(ADC4/SDA/PCINT12)</text>
<text x="180.6" y="61.4">PC5(ADC5/SCL/PCINT13)</text>
<text x="222.8" y="63.1">27</text>
<text x="107.6" y="66.7">7</text>
<text x="107.6" y="70.2">8</text>
<text x="111.1" y="68.4">(PCINT6/XTAL1/TOSC1)PB6</text>
<text x="111.1" y="72">(PCINT7/XTAL2/TOSC2)PB7</text>
<text x="188.2" y="72">PC2(ADC2/PCINT10)</text>
<text x="188.2" y="68.4">PC3(ADC3/PCINT11)</text>
<text x="222.8" y="70.2">25</text>
<text x="222.8" y="66.7">26</text>
<text x="105.6" y="77.3">10</text>
<text x="107.6" y="73.7">9</text>
<text x="111.1" y="75.5">(PCINT21/OC0B/T1)PD5</text>
<text x="190.2" y="75.5">PC1(ADC1/PCINT9)</text>
<text x="222.8" y="77.3">23</text>
<text x="222.8" y="73.7">24</text>
<text x="105.6" y="80.8">11</text>
<text x="111.1" y="79">(PCINT22/OC0A/AIN0)PD6</text>
<text x="111.1" y="82.5">(PCINT23/AIN1)PD7</text>
<text x="190.2" y="79">PC0(ADC0/PCINT8)</text>
<text x="212.5" y="82.5">ADC7</text>
<text x="222.8" y="80.8">22</text>
<text x="105.6" y="84.3">12</text>
<text x="105.6" y="87.8">13</text>
<text x="111.1" y="86.1">(PCINT0/CLKO/ICP1)PB0</text>
<text x="111.1" y="89.6">(PCINT1/OC1A)PB1</text>
<text x="213.2" y="89.6">AREF</text>
<text x="222.8" y="87.8">20</text>
<text x="105.6" y="91.4">14</text>
<text x="105.6" y="94.9">15</text>
<text x="111.1" y="93.1">(PCINT2/SS#/OC1B)PB2</text>
<text x="212.5" y="93.1">ADC6</text>
<text x="222.8" y="91.4">19</text>
<text x="105.6" y="98.4">16</text>
<text x="111.1" y="96.7">(PCINT3/OC2A/MOSI)PB3</text>
<text x="111.1" y="100.2">(PCINT4/MISO)PB4</text>
<text x="192.5" y="100.2">PB5(SCK/PCINT5)</text>
<text x="222.8" y="98.4">17</text>
<text x="23.6" y="123.1">8</text>
<text x="27.1" y="124.9">7</text>
<text x="27.1" y="121.4">8</text>
<text x="23.6" y="130.2">6</text>
<text x="23.6" y="126.6">7</text>
<text x="27.1" y="131.9">5</text>
<text x="27.1" y="128.4">6</text>
<text x="125.4" y="128.4">1</text>
<text x="465.7" y="128.4">1</text>
<text x="465.7" y="131.9">2</text>
<text x="469.2" y="130.2">1</text>
<text x="23.6" y="137.2">4</text>
<text x="23.6" y="133.7">5</text>
<text x="27.1" y="135.5">4</text>
<text x="125.4" y="133.7">2</text>
<text x="154" y="137.2">1</text>
<text x="172.9" y="137.2">2</text>
<text x="465.7" y="135.5">3</text>
<text x="469.2" y="133.7">2</text>
<text x="469.2" y="137.2">3</text>
<text x="23.6" y="140.8">3</text>
<text x="27.1" y="142.5">2</text>
<text x="27.1" y="139">3</text>
<text x="125.4" y="139">3</text>
<text x="23.6" y="147.8">1</text>
<text x="23.6" y="144.3">2</text>
<text x="27.1" y="146">1</text>
<text x="67.2" y="188.4">2</text>
<text x="71.7" y="189.8">VOUT</text>
<text x="92.6" y="189.8">VIN</text>
<text x="101" y="188.4">3</text>
<text x="67.2" y="199">4</text>
<text x="71.7" y="200.4">TAB</text>
<text x="83.7" y="200.4">ADJ/GND</text>
<text x="101" y="199">1</text>
<text x="241.8" y="207.8">2</text>
<text x="241.8" y="204.3">1</text>
<text x="246.3" y="209.2">TXD</text>
<text x="246.3" y="205.7">GND</text>
<text x="257.8" y="209.2">R232</text>
<text x="266.8" y="207.8">15</text>
<text x="241.8" y="214.8">4</text>
<text x="241.8" y="211.3">3</text>
<text x="246.3" y="212.7">RXD</text>
<text x="257.1" y="212.7">RTS#</text>
<text x="266.8" y="211.3">14</text>
<text x="266.8" y="214.8">13</text>
<text x="241.8" y="221.9">6</text>
<text x="241.8" y="218.4">5</text>
<text x="246.3" y="219.8">D+</text>
<text x="246.3" y="216.3">V3</text>
<text x="256.4" y="219.8">DCD#</text>
<text x="256.9" y="216.3">DTR#</text>
<text x="266.8" y="218.4">12</text>
<text x="266.8" y="221.9">11</text>
<text x="158.8" y="224" transform="rotate(-90 158.8 224)">7</text>
<text x="162.3" y="224" transform="rotate(-90 162.3 224)">6</text>
<text x="241.8" y="225.4">7</text>
<text x="246.3" y="226.8">NC.</text>
<text x="246.3" y="223.3">D-</text>
<text x="256.6" y="226.8">DSR#</text>
<text x="259.9" y="223.3">RI#</text>
<text x="266.8" y="225.4">10</text>
<text x="72.3" y="230.7">1</text>
<text x="75.8" y="232.5">ENABLE1</text>
<text x="160.2" y="230.4" transform="rotate(-90 160.2 230.4)">EP</text>
<text x="163.8" y="230.4" transform="rotate(-90 163.8 230.4)">EP</text>
<text x="165.3" y="230.4">GND</text>
<text x="168.8" y="233.9">ID</text>
<text x="175" y="232.5">4</text>
<text x="175" y="229">5</text>
<text x="246.3" y="230.4">NC.</text>
<text x="257.1" y="230.4">CTS#</text>
<text x="268.5" y="229">9</text>
<text x="72.3" y="234.2">2</text>
<text x="72.3" y="237.8">3</text>
<text x="75.8" y="236">INPUT1</text>
<text x="75.8" y="239.5">OUTPUT1</text>
<text x="97" y="239.5">OUTPUT4</text>
<text x="100.1" y="236">INPUT4</text>
<text x="113.5" y="237.8">18</text>
<text x="113.5" y="234.2">19</text>
<text x="167.5" y="237.4">D+</text>
<text x="175" y="239.5">2</text>
<text x="175" y="236">3</text>
<text x="163.7" y="244.5">VBUS</text>
<text x="168.7" y="240.9">D-</text>
<text x="175" y="243.1">1</text>
<text x="158.8" y="250.7" transform="rotate(-90 158.8 250.7)">8</text>
<text x="160.2" y="246.2" transform="rotate(-90 160.2 246.2)">EP</text>
<text x="162.3" y="250.7" transform="rotate(-90 162.3 250.7)">9</text>
<text x="163.8" y="246.2" transform="rotate(-90 163.8 246.2)">EP</text>
<text x="72.3" y="255.4">8</text>
<text x="75.8" y="257.2">OUTPUT2</text>
<text x="97" y="257.2">OUTPUT3</text>
<text x="113.5" y="255.4">13</text>
<text x="70.3" y="262.5">10</text>
<text x="72.3" y="258.9">9</text>
<text x="75.8" y="260.7">INPUT2</text>
<text x="100.1" y="260.7">INPUT3</text>
<text x="113.5" y="262.5">11</text>
<text x="113.5" y="258.9">12</text>
<text x="285.8" y="259.5" transform="rotate(-90 285.8 259.5)">7</text>
<text x="289.3" y="259.5" transform="rotate(-90 289.3 259.5)">6</text>
<text x="292.9" y="260.2" transform="rotate(-90 292.9 260.2)">1</text>
<text x="299.9" y="260.2" transform="rotate(-90 299.9 260.2)">2</text>
<text x="307" y="260.2" transform="rotate(-90 307 260.2)">3</text>
<text x="310.5" y="259.5" transform="rotate(-90 310.5 259.5)">4</text>
<text x="314" y="259.5" transform="rotate(-90 314 259.5)">5</text>
<text x="75.8" y="264.2">VS</text>
<text x="97.5" y="264.2">ENABLE2</text>
</g>
<g font-size="3.2">
<text x="107.6" y="52.6">3</text>
<text x="107.6" y="59.6">5</text>
<text x="111.1" y="54.3">GND</text>
<text x="111.1" y="61.4">GND</text>
<text x="342.4" y="63.1">3</text>
<text x="372.6" y="63.1">2</text>
<text x="342.4" y="73.7">4</text>
<text x="372.6" y="73.7">1</text>
<text x="214.1" y="86.1">GND</text>
<text x="222.8" y="84.3">21</text>
<text x="342.4" y="103.7">3</text>
<text x="372.6" y="103.7">2</text>
<text x="342.4" y="114.3">4</text>
<text x="372.6" y="114.3">1</text>
<text x="342.4" y="142.5">3</text>
<text x="372.6" y="142.5">2</text>
<text x="342.4" y="153.1">4</text>
<text x="372.6" y="153.1">1</text>
<text x="342.4" y="183.1">3</text>
<text x="372.6" y="183.1">2</text>
<text x="342.4" y="193.7">4</text>
<text x="372.6" y="193.7">1</text>
<text x="455.5" y="196.8">1</text>
<text x="464.1" y="196.8">2</text>
<text x="455.5" y="200.4">3</text>
<text x="455.5" y="203.9">5</text>
<text x="464.1" y="200.4">4</text>
<text x="464.1" y="203.9">6</text>
<text x="342.4" y="225.4">3</text>
<text x="372.6" y="225.4">2</text>
<text x="105.5" y="232.5">VSS</text>
<text x="113.5" y="230.7">20</text>
<text x="550.8" y="230.4">1</text>
<text x="550.8" y="233.9">3</text>
<text x="559.3" y="230.4">2</text>
<text x="559.3" y="233.9">4</text>
<text x="342.4" y="236">4</text>
<text x="372.6" y="236">1</text>
<text x="550.8" y="237.4">5</text>
<text x="559.3" y="237.4">6</text>
<text x="72.3" y="241.3">4</text>
<text x="72.3" y="244.8">5</text>
<text x="75.8" y="243.1">GND</text>
<text x="104.7" y="243.1">GND</text>
<text x="113.5" y="244.8">16</text>
<text x="113.5" y="241.3">17</text>
<text x="72.3" y="248.4">6</text>
<text x="72.3" y="251.9">7</text>
<text x="75.8" y="246.6">GND</text>
<text x="75.8" y="250.1">GND</text>
<text x="104.7" y="250.1">GND</text>
<text x="104.7" y="246.6">GND</text>
<text x="113.5" y="251.9">14</text>
<text x="113.5" y="248.4">15</text>
<text x="75.8" y="253.6">GND</text>
<text x="104.7" y="253.6">GND</text>
<text x="373.3" y="260.3">1</text>
<text x="373.3" y="263.9">2</text>
</g>
<g font-size="3.2" fill="#f00">
<text x="107.6" y="56.1">4</text>
<text x="111.1" y="57.9">VCC</text>
<text x="107.6" y="63.1">6</text>
<text x="111.1" y="64.9">VCC</text>
<text x="222.8" y="94.9">18</text>
<text x="212.6" y="96.7">AVCC</text>
<text x="259.5" y="205.7">VCC</text>
<text x="266.8" y="204.3">16</text>
</g>
<g font-size="1.8" fill="#00f">
<text x="303.1" y="250.8">B</text>
<text x="296.1" y="252.2">A</text>
</g>
</svg>
